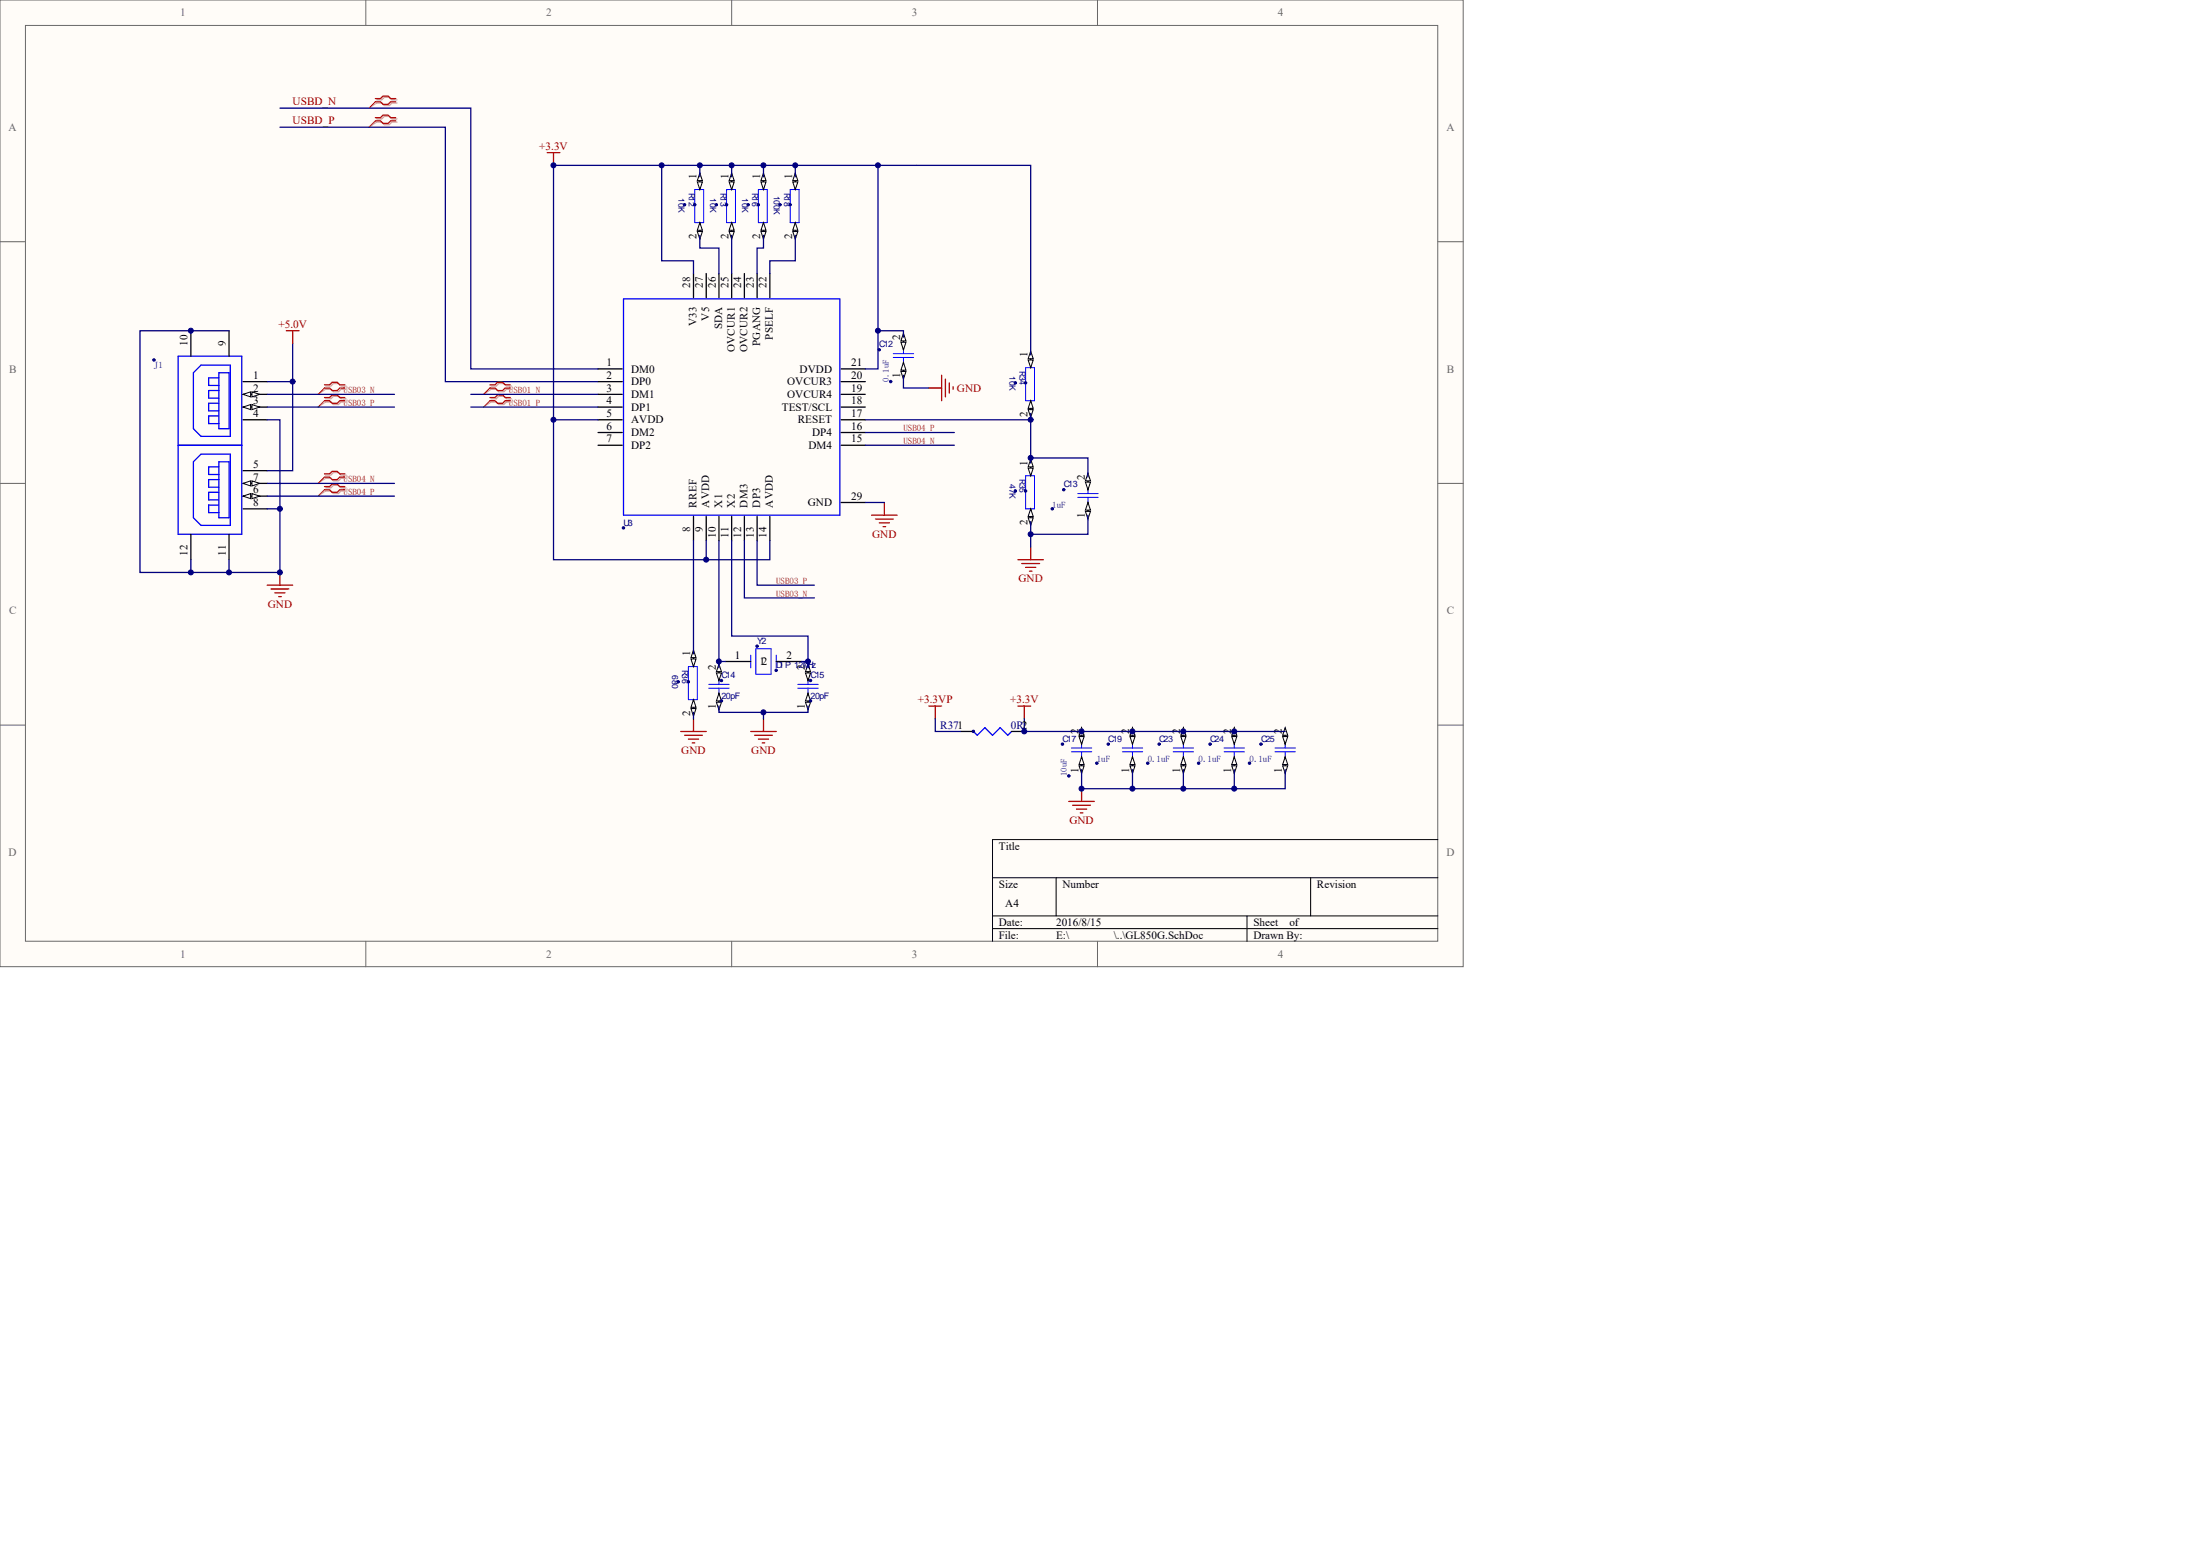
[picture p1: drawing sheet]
<svg xmlns="http://www.w3.org/2000/svg" width="840mm" height="594mm" viewBox="0 0 840 594" stroke-linecap="round" stroke-linejoin="round" font-family="sans-serif">
<g fill="#fffcf8" stroke="#696969" stroke-width=".38">
<path d="M0 0h558.4v368.8h-558.4z"/>
<path d="M9.7 9.7h539v349.4h-539z"/>
</g>
<path d="M139.6 0v9.7M279.2 0v9.7M418.8 0v9.7M0 92.2h9.7M548.8 92.2h9.7M0 184.4h9.7M548.8 184.4h9.7M0 276.7h9.7M548.8 276.7h9.7M139.6 359.2v9.7M279.2 359.2v9.7M418.8 359.2v9.7" fill="none" stroke="#696969" stroke-width=".38"/>
<path d="M378.8 334.9h170M403.1 334.9v14.6M500.2 334.9v14.6M548.8 320.3h-170v38.9M378.8 349.5h170M378.8 354.3h170M475.9 349.5v9.7" fill="none" stroke="#000" stroke-width=".38"/>
<path d="M238 114.1h82.5v82.5h-82.5z" fill="none" stroke="#00f" stroke-width=".49"/>
<g fill="none" stroke="#000" stroke-width=".49">
<path d="M267.1 67.5v4.8M264.7 104.4v9.2M269.5 104.4v9.2M274.4 104.4v9.2M279.2 104.4v9.2M284.1 104.4v9.2M288.9 104.4v9.2M293.8 104.4v9.2M228.2 140.8h9.3M228.2 145.6h9.3M228.2 150.5h9.3M228.2 155.3h9.3"/>
<path d="M321 140.8h9.2M321 145.6h9.2M321 150.5h9.2M321 155.3h9.2M228.2 160.2h9.3M228.2 165h9.3M228.2 169.9h9.3M321 160.2h9.2M321 165h9.2M321 169.9h9.2M264.7 197.1v9.2M269.5 197.1v9.2"/>
<path d="M274.4 197.1v9.2M279.2 197.1v9.2M284.1 197.1v9.2M288.9 197.1v9.2M293.8 197.1v9.2M321 191.7h9.2"/>
</g>
<circle cx="237.9" cy="201.4" r=".46" fill="#000080" stroke="#000080" stroke-width=".38"/>
<path d="M265.1 72.3h3.4v12.6h-3.4z" fill="none" stroke="#00f" stroke-width=".38"/>
<g fill="#fffcf8" stroke="#000" stroke-width=".38">
<path d="M266.1 69.4h2l-1 2.9z"/>
<path d="M267.1 66l1 2.9h-2z"/>
</g>
<path d="M267.1 84.9v4.9" fill="none" stroke="#000" stroke-width=".49"/>
<g fill="#fffcf8" stroke="#000" stroke-width=".38">
<path d="M267.1 84.9l1 3h-2z"/>
<path d="M266.1 88.3h2l-1 3z"/>
</g>
<g fill="#000080" stroke="#000080" stroke-width=".38">
<circle cx="261.2" cy="78.1" r=".46"/>
<circle cx="265.1" cy="78.1" r=".46"/>
</g>
<path d="M277.3 72.3h3.4v12.6h-3.4z" fill="none" stroke="#00f" stroke-width=".38"/>
<path d="M279.2 67.5v4.8" fill="none" stroke="#000" stroke-width=".49"/>
<g fill="#fffcf8" stroke="#000" stroke-width=".38">
<path d="M278.3 69.4h1.9l-1 2.9z"/>
<path d="M279.2 66l1 2.9h-1.9z"/>
</g>
<path d="M279.2 84.9v4.9" fill="none" stroke="#000" stroke-width=".49"/>
<g fill="#fffcf8" stroke="#000" stroke-width=".38">
<path d="M279.2 84.9l1 3h-1.9z"/>
<path d="M278.3 88.3h1.9l-1 3z"/>
</g>
<g fill="#000080" stroke="#000080" stroke-width=".38">
<circle cx="273.4" cy="78.1" r=".46"/>
<circle cx="277.3" cy="78.1" r=".46"/>
</g>
<path d="M289.4 72.3h3.4v12.6h-3.4z" fill="none" stroke="#00f" stroke-width=".38"/>
<path d="M291.4 67.5v4.8" fill="none" stroke="#000" stroke-width=".49"/>
<g fill="#fffcf8" stroke="#000" stroke-width=".38">
<path d="M290.4 69.4h1.9l-.9 2.9z"/>
<path d="M291.4 66l.9 2.9h-1.9z"/>
</g>
<path d="M291.4 84.9v4.9" fill="none" stroke="#000" stroke-width=".49"/>
<g fill="#fffcf8" stroke="#000" stroke-width=".38">
<path d="M291.4 84.9l.9 3h-1.9z"/>
<path d="M290.4 88.3h1.9l-.9 3z"/>
</g>
<g fill="#000080" stroke="#000080" stroke-width=".38">
<circle cx="285.5" cy="78.1" r=".46"/>
<circle cx="289.4" cy="78.1" r=".46"/>
</g>
<path d="M301.6 72.3h3.4v12.6h-3.4z" fill="none" stroke="#00f" stroke-width=".38"/>
<path d="M303.5 67.5v4.8" fill="none" stroke="#000" stroke-width=".49"/>
<g fill="#fffcf8" stroke="#000" stroke-width=".38">
<path d="M302.5 69.4h2l-1 2.9z"/>
<path d="M303.5 66l1 2.9h-2z"/>
</g>
<path d="M303.5 84.9v4.9" fill="none" stroke="#000" stroke-width=".49"/>
<g fill="#fffcf8" stroke="#000" stroke-width=".38">
<path d="M303.5 84.9l1 3h-2z"/>
<path d="M302.5 88.3h2l-1 3z"/>
</g>
<g fill="#000080" stroke="#000080" stroke-width=".38">
<circle cx="297.7" cy="78.1" r=".46"/>
<circle cx="301.5" cy="78.1" r=".46"/>
</g>
<path d="M391.4 140.3h3.4v12.6h-3.4z" fill="none" stroke="#00f" stroke-width=".38"/>
<path d="M393.4 135.4v4.9" fill="none" stroke="#000" stroke-width=".49"/>
<g fill="#fffcf8" stroke="#000" stroke-width=".38">
<path d="M392.4 137.4h1.9l-.9 2.9z"/>
<path d="M393.4 134l.9 2.9h-1.9z"/>
</g>
<path d="M393.4 152.9v4.8" fill="none" stroke="#000" stroke-width=".49"/>
<g fill="#fffcf8" stroke="#000" stroke-width=".38">
<path d="M393.4 152.9l.9 2.9h-1.9z"/>
<path d="M392.4 156.3h1.9l-.9 2.9z"/>
</g>
<g fill="#000080" stroke="#000080" stroke-width=".38">
<circle cx="387.5" cy="146.1" r=".46"/>
<circle cx="391.4" cy="146.1" r=".46"/>
</g>
<path d="M391.4 181.5h3.4v12.7h-3.4z" fill="none" stroke="#00f" stroke-width=".38"/>
<path d="M393.4 176.7v4.8" fill="none" stroke="#000" stroke-width=".49"/>
<g fill="#fffcf8" stroke="#000" stroke-width=".38">
<path d="M392.4 178.6h1.9l-.9 2.9z"/>
<path d="M393.4 175.2l.9 2.9h-1.9z"/>
</g>
<path d="M393.4 194.2v4.8" fill="none" stroke="#000" stroke-width=".49"/>
<g fill="#fffcf8" stroke="#000" stroke-width=".38">
<path d="M393.4 194.2l.9 2.9h-1.9z"/>
<path d="M392.4 197.6h1.9l-.9 2.9z"/>
</g>
<g fill="#000080" stroke="#000080" stroke-width=".38">
<circle cx="387.5" cy="187.3" r=".46"/>
<circle cx="391.4" cy="187.3" r=".46"/>
</g>
<path d="M262.7 254.3h3.4v12.7h-3.4z" fill="none" stroke="#00f" stroke-width=".38"/>
<path d="M264.7 249.5v4.8" fill="none" stroke="#000" stroke-width=".49"/>
<g fill="#fffcf8" stroke="#000" stroke-width=".38">
<path d="M263.7 251.4h1.9l-.9 2.9z"/>
<path d="M264.7 248l.9 2.9h-1.9z"/>
</g>
<path d="M264.7 267v4.8" fill="none" stroke="#000" stroke-width=".49"/>
<g fill="#fffcf8" stroke="#000" stroke-width=".38">
<path d="M264.7 267l.9 2.9h-1.9z"/>
<path d="M263.7 270.4h1.9l-.9 2.9z"/>
</g>
<g fill="#000080" stroke="#000080" stroke-width=".38">
<circle cx="258.8" cy="260.1" r=".46"/>
<circle cx="262.7" cy="260.1" r=".46"/>
</g>
<path d="M411.3 188.3h7.8M411.3 189.8h7.8M415.2 186.9v1.4M415.2 189.8v1.9" fill="none" stroke="#00f" stroke-width=".38"/>
<path d="M415.2 191.7v4.9" fill="none" stroke="#000" stroke-width=".49"/>
<g fill="#fffcf8" stroke="#000" stroke-width=".38">
<path d="M415.2 191.7l1 2.9h-2z"/>
<path d="M414.2 195.1h2l-1 2.9z"/>
</g>
<path d="M415.2 182v4.9" fill="none" stroke="#000" stroke-width=".49"/>
<g fill="#fffcf8" stroke="#000" stroke-width=".38">
<path d="M414.2 184h2l-1 2.9z"/>
<path d="M415.2 180.6l1 2.9h-2z"/>
</g>
<g fill="#000080" stroke="#000080" stroke-width=".38">
<circle cx="401.6" cy="194.1" r=".46"/>
<circle cx="406" cy="186.8" r=".46"/>
</g>
<path d="M274.4 259.7v1.4M270.5 261.1h7.8M270.5 262.6h7.8M274.4 262.6v1.9" fill="none" stroke="#00f" stroke-width=".38"/>
<path d="M274.4 264.5v4.9" fill="none" stroke="#000" stroke-width=".49"/>
<g fill="#fffcf8" stroke="#000" stroke-width=".38">
<path d="M274.4 264.5l.9 2.9h-1.9z"/>
<path d="M273.4 267.9h1.9l-.9 2.9z"/>
</g>
<path d="M274.4 254.8v4.9" fill="none" stroke="#000" stroke-width=".49"/>
<g fill="#fffcf8" stroke="#000" stroke-width=".38">
<path d="M273.4 256.8h1.9l-.9 2.9z"/>
<path d="M274.4 253.4l.9 2.9h-1.9z"/>
</g>
<g fill="#000080" stroke="#000080" stroke-width=".38">
<circle cx="275.3" cy="267.4" r=".46"/>
<circle cx="275.3" cy="259.7" r=".46"/>
</g>
<path d="M308.4 259.7v1.4M304.5 261.1h7.8M304.5 262.6h7.8M308.4 262.6v1.9" fill="none" stroke="#00f" stroke-width=".38"/>
<path d="M308.4 264.5v4.9" fill="none" stroke="#000" stroke-width=".49"/>
<g fill="#fffcf8" stroke="#000" stroke-width=".38">
<path d="M308.4 264.5l.9 2.9h-1.9z"/>
<path d="M307.4 267.9h1.9l-.9 2.9z"/>
</g>
<path d="M308.4 254.8v4.9" fill="none" stroke="#000" stroke-width=".49"/>
<g fill="#fffcf8" stroke="#000" stroke-width=".38">
<path d="M307.4 256.8h1.9l-.9 2.9z"/>
<path d="M308.4 253.4l.9 2.9h-1.9z"/>
</g>
<g fill="#000080" stroke="#000080" stroke-width=".38">
<circle cx="309.3" cy="267.4" r=".46"/>
<circle cx="309.3" cy="259.7" r=".46"/>
<circle cx="296.2" cy="255.8" r=".46"/>
<circle cx="288.9" cy="246.5" r=".46"/>
</g>
<path d="M286.5 250v4.8M288.5 247.5h5.8v9.8h-5.8zM296.2 250v4.8M428.3 285.4h7.8M428.3 286.9h7.8M432.2 283.9v1.5M432.2 286.9v1.9" fill="none" stroke="#00f" stroke-width=".38"/>
<path d="M276.8 252.4h9.7M296.2 252.4h9.7M432.2 288.8v4.9" fill="none" stroke="#000" stroke-width=".49"/>
<g fill="none" stroke="#800000" stroke-width=".49">
<path d="M332.7 196.6h9.7M334.1 198h6.8M335.6 199.5h3.8M337.5 191.7v4.9M337 200.9h1M388.5 213.6h9.7M390 215h6.8M391.4 216.5h3.9M392.9 217.9h.9M393.4 208.7v4.9M259.8 279.1h9.7M264.7 274.2v4.9"/>
<path d="M286.5 279.1h9.7M291.4 274.2v4.9M388.5 269.4h4.9M390.9 269.4v4.8M261.3 280.5h6.8M262.7 282h3.9M264.2 283.5h.9M288 280.5h6.8M289.4 282h3.9M290.9 283.5h1"/>
</g>
<path d="M143.7 38.1h2l1-1h1.9l1 1h1.9M143.7 39.3h2l1 1h1.9l1-1h1.9M143.7 45.4h2l1-1h1.9l1 1h1.9M143.7 46.6h2l1 1h1.9l1-1h1.9M124.3 147.3h2l.9-1h2l.9 1h2M124.3 148.5h2l.9 1h2l.9-1h2M124.3 152.2h2l.9-1h2l.9 1h2M124.3 153.4h2l.9 1h2l.9-1h2" fill="none" stroke="#d0a19e" stroke-width=".49"/>
<path d="M143.7 39.3l-2.9 2M143.7 46.6l-2.9 1.9M124.3 148.5l-2.9 2M124.3 153.4l-2.9 1.9" fill="none" stroke="#d0a19e" stroke-width=".38"/>
<path d="M143.3 37.6h1.9l1-1h1.9l1 1h1.9M143.3 38.8h1.9l1 1h1.9l1-1h1.9M143.3 44.9h1.9l1-1h1.9l1 1h1.9M143.3 46.1h1.9l1 1h1.9l1-1h1.9M123.8 146.8h2l.9-.9h2l1 .9h1.9M123.8 148h2l.9 1h2l1-1h1.9M123.8 151.7h2l.9-1h2l1 1h1.9M123.8 152.9h2l.9 1h2l1-1h1.9" fill="none" stroke="#f00" stroke-width=".49"/>
<path d="M143.3 38.8l-2.5 2.5M143.3 46.1l-2.5 2.4M123.8 148l-2.4 2.5M123.8 152.9l-2.4 2.4" fill="none" stroke="#f00" stroke-width=".38"/>
<g fill="none" stroke="#000080" stroke-width=".49">
<path d="M267.1 63.1v4.4M279.2 63.1v4.4M291.4 63.1v4.4M303.5 63.1h-92.3v97.1M303.5 63.1h89.9v72.3M303.5 63.1v4.4M267.1 89.8v4.9h7.3v9.7M279.2 89.8v14.6M291.4 89.8v4.9h-2.5v9.7M303.5 89.8v9.7h-9.7v4.9M393.4 157.7v19M211.2 160.2v53.4h58.3v-7.3"/>
<path d="M211.2 160.2h17M330.2 160.2h63.2M393.4 174.7h21.8v7.3M330.2 191.7h7.3M393.4 199v9.7M415.2 196.6v7.3h-21.8M264.7 206.3v43.2M274.4 206.3v48.5M279.2 206.3v36.4h29.2v9.7M274.4 252.4h2.4M305.9 252.4h2.5M308.4 252.4v2.4"/>
<path d="M264.7 271.8v2.4M274.4 269.4v2.4h17M291.4 271.8v2.4M308.4 269.4v2.4h-17"/>
</g>
<g fill="#fffcf8" stroke="#000" stroke-width=".38">
<path d="M432.2 288.8l1 2.9h-2z"/>
<path d="M431.2 292.2h2l-1 2.9z"/>
</g>
<path d="M432.2 279.1v4.8" fill="none" stroke="#000" stroke-width=".49"/>
<g fill="#fffcf8" stroke="#000" stroke-width=".38">
<path d="M431.2 281h2l-1 2.9z"/>
<path d="M432.2 277.6l1 2.9h-2z"/>
</g>
<g fill="#000080" stroke="#000080" stroke-width=".38">
<circle cx="418.6" cy="291.2" r=".46"/>
<circle cx="423" cy="283.9" r=".46"/>
</g>
<path d="M447.7 285.4h7.8M447.7 286.9h7.8M451.6 283.9v1.5M451.6 286.9v1.9" fill="none" stroke="#00f" stroke-width=".38"/>
<path d="M451.6 288.8v4.9" fill="none" stroke="#000" stroke-width=".49"/>
<g fill="#fffcf8" stroke="#000" stroke-width=".38">
<path d="M451.6 288.8l1 2.9h-1.9z"/>
<path d="M450.7 292.2h1.9l-1 2.9z"/>
</g>
<path d="M451.6 279.1v4.8" fill="none" stroke="#000" stroke-width=".49"/>
<g fill="#fffcf8" stroke="#000" stroke-width=".38">
<path d="M450.7 281h1.9l-1 2.9z"/>
<path d="M451.6 277.6l1 2.9h-1.9z"/>
</g>
<g fill="#000080" stroke="#000080" stroke-width=".38">
<circle cx="438" cy="291.2" r=".46"/>
<circle cx="442.4" cy="283.9" r=".46"/>
</g>
<path d="M467.2 285.4h7.7M467.2 286.9h7.7M471.1 283.9v1.5M471.1 286.9v1.9" fill="none" stroke="#00f" stroke-width=".38"/>
<path d="M471.1 288.8v4.9" fill="none" stroke="#000" stroke-width=".49"/>
<g fill="#fffcf8" stroke="#000" stroke-width=".38">
<path d="M471.1 288.8l.9 2.9h-1.9z"/>
<path d="M470.1 292.2h1.9l-.9 2.9z"/>
</g>
<path d="M471.1 279.1v4.8" fill="none" stroke="#000" stroke-width=".49"/>
<g fill="#fffcf8" stroke="#000" stroke-width=".38">
<path d="M470.1 281h1.9l-.9 2.9z"/>
<path d="M471.1 277.6l.9 2.9h-1.9z"/>
</g>
<g fill="#000080" stroke="#000080" stroke-width=".38">
<circle cx="457.4" cy="291.2" r=".46"/>
<circle cx="461.8" cy="283.9" r=".46"/>
</g>
<path d="M486.6 285.4h7.8M486.6 286.9h7.8M490.5 283.9v1.5M490.5 286.9v1.9" fill="none" stroke="#00f" stroke-width=".38"/>
<path d="M490.5 288.8v4.9" fill="none" stroke="#000" stroke-width=".49"/>
<g fill="#fffcf8" stroke="#000" stroke-width=".38">
<path d="M490.5 288.8l.9 2.9h-1.9z"/>
<path d="M489.5 292.2h1.9l-.9 2.9z"/>
</g>
<path d="M490.5 279.1v4.8" fill="none" stroke="#000" stroke-width=".49"/>
<g fill="#fffcf8" stroke="#000" stroke-width=".38">
<path d="M489.5 281h1.9l-.9 2.9z"/>
<path d="M490.5 277.6l.9 2.9h-1.9z"/>
</g>
<g fill="#000080" stroke="#000080" stroke-width=".38">
<circle cx="476.9" cy="291.2" r=".46"/>
<circle cx="481.2" cy="283.9" r=".46"/>
</g>
<path d="M408.9 285.4h7.8M408.9 286.9h7.8M412.8 283.9v1.5M412.8 286.9v1.9" fill="none" stroke="#00f" stroke-width=".38"/>
<path d="M412.8 288.8v4.9" fill="none" stroke="#000" stroke-width=".49"/>
<g fill="#fffcf8" stroke="#000" stroke-width=".38">
<path d="M412.8 288.8l.9 2.9h-1.9z"/>
<path d="M411.8 292.2h1.9l-.9 2.9z"/>
</g>
<path d="M412.8 279.1v4.8" fill="none" stroke="#000" stroke-width=".49"/>
<g fill="#fffcf8" stroke="#000" stroke-width=".38">
<path d="M411.8 281h1.9l-.9 2.9z"/>
<path d="M412.8 277.6l.9 2.9h-1.9z"/>
</g>
<g fill="#000080" stroke="#000080" stroke-width=".38">
<circle cx="407.9" cy="296.1" r=".46"/>
<circle cx="405.5" cy="283.9" r=".46"/>
</g>
<path d="M293.8 206.3v7.3h-24.3" fill="none" stroke="#000080" stroke-width=".49"/>
<path d="M340.9 134.9h7.8M340.9 136.4h7.8M344.8 133.5v1.4M344.8 136.4v1.9" fill="none" stroke="#00f" stroke-width=".38"/>
<path d="M344.8 138.3v4.9" fill="none" stroke="#000" stroke-width=".49"/>
<g fill="#fffcf8" stroke="#000" stroke-width=".38">
<path d="M344.8 138.3l1 2.9h-2z"/>
<path d="M343.8 141.7h2l-1 2.9z"/>
</g>
<path d="M344.8 128.6v4.9" fill="none" stroke="#000" stroke-width=".49"/>
<g fill="#fffcf8" stroke="#000" stroke-width=".38">
<path d="M343.8 130.6h2l-1 2.9z"/>
<path d="M344.8 127.2l1 2.9h-2z"/>
</g>
<g fill="#000080" stroke="#000080" stroke-width=".38">
<circle cx="339.9" cy="145.6" r=".46"/>
<circle cx="335.5" cy="133.5" r=".46"/>
<circle cx="371.5" cy="279.1" r=".46"/>
<circle cx="390.9" cy="279.1" r=".46"/>
</g>
<path d="M252.5 63.1v36.4h12.2v4.9M335.1 63.1v63.1M344.8 128.6v-2.4h-9.7v14.6h-4.9M344.8 143.2v4.8h9.7M356.9 274.2v4.9h9.7M390.9 274.2v4.9h99.6M412.8 293.7v7.2h77.7v-7.2M432.2 293.7v7.2M451.6 293.7v7.2M471.1 293.7v7.2" fill="none" stroke="#000080" stroke-width=".49"/>
<g fill="none" stroke="#800000" stroke-width=".49">
<path d="M208.8 58.2h4.9M211.2 58.2v4.9M354.5 148h4.9M359.4 143.2v9.7M360.8 144.6v6.8M362.3 146.1v3.9M363.7 147.6v.9M354.5 269.4h4.9M356.9 269.4v4.8M407.9 305.8h9.7M409.4 307.2h6.8M410.8 308.7h3.9"/>
<path d="M412.3 310.2h1M412.8 300.9v4.9"/>
</g>
<path d="M68 135.9h24.3v34h-24.3zM73.8 142.2l2.9-2.9h11.2v27.2h-11.2l-2.9-2.9zM83.5 142.2h3.9v21.4h-3.9zM83.5 144.2h-3.9v2.9h3.9M83.5 149h-3.9v2.9h3.9M83.5 153.9h-3.9v2.9h3.9M83.5 158.7h-3.9v2.9h3.9M371.5 279.1l1.5 1.4 2.9-2.9 2.9 2.9 2.9-2.9 2.9 2.9 1.5-1.4" fill="none" stroke="#00f" stroke-width=".49"/>
<path d="M92.8 145.6h9.2M92.8 150.5h9.2M366.6 279.1h4.9M386.1 279.1h4.8" fill="none" stroke="#000" stroke-width=".49"/>
<g fill="#fffcf8" stroke="#000" stroke-width=".38">
<path d="M92.8 150.5l2.9-1v1.9z"/>
<path d="M96.2 149.5l2.9 1-2.9 .9z"/>
</g>
<path d="M92.8 155.3h9.2" fill="none" stroke="#000" stroke-width=".49"/>
<g fill="#fffcf8" stroke="#000" stroke-width=".38">
<path d="M92.8 155.3l2.9-.9v1.9z"/>
<path d="M96.2 154.4l2.9 .9-2.9 1z"/>
</g>
<path d="M92.8 160.2h9.2M92.8 179.6h9.2M92.8 189.3h9.2" fill="none" stroke="#000" stroke-width=".49"/>
<g fill="#fffcf8" stroke="#000" stroke-width=".38">
<path d="M92.8 189.3l2.9-1v2z"/>
<path d="M96.2 188.3l2.9 1-2.9 1z"/>
</g>
<path d="M92.8 184.4h9.2" fill="none" stroke="#000" stroke-width=".49"/>
<g fill="#fffcf8" stroke="#000" stroke-width=".38">
<path d="M92.8 184.4l2.9-.9v1.9z"/>
<path d="M96.2 183.5l2.9 .9-2.9 1z"/>
</g>
<path d="M72.8 126.2v9.7M87.4 126.2v9.7M92.8 194.2h9.2M72.8 203.9v9.7M87.4 203.9v9.7" fill="none" stroke="#000" stroke-width=".49"/>
<path d="M68 169.9h24.3v34h-24.3zM73.8 176.2l2.9-2.9h11.2v27.2h-11.2l-2.9-2.9zM83.5 176.2h3.9v21.4h-3.9zM83.5 178.1h-3.9v2.9h3.9M83.5 183h-3.9v2.9h3.9M83.5 187.8h-3.9v3h3.9M83.5 192.7h-3.9v2.9h3.9" fill="none" stroke="#00f" stroke-width=".49"/>
<g fill="#000080" stroke="#000080" stroke-width=".38">
<circle cx="58.7" cy="137.3" r=".46"/>
<circle cx="72.8" cy="218.4" r=".95"/>
<circle cx="72.8" cy="126.2" r=".95"/>
<circle cx="87.4" cy="218.4" r=".95"/>
<circle cx="106.8" cy="218.4" r=".95"/>
<circle cx="106.8" cy="194.1" r=".95"/>
<circle cx="111.7" cy="145.6" r=".95"/>
<circle cx="211.2" cy="160.2" r=".95"/>
<circle cx="211.2" cy="63.1" r=".95"/>
<circle cx="252.5" cy="63.1" r=".95"/>
<circle cx="267.1" cy="63.1" r=".95"/>
<circle cx="269.5" cy="213.5" r=".95"/>
<circle cx="274.4" cy="252.4" r=".95"/>
<circle cx="279.2" cy="63.1" r=".95"/>
<circle cx="291.3" cy="271.8" r=".95"/>
<circle cx="291.3" cy="63.1" r=".95"/>
<circle cx="303.5" cy="63.1" r=".95"/>
<circle cx="308.3" cy="252.4" r=".95"/>
<circle cx="335.1" cy="126.2" r=".95"/>
<circle cx="335.1" cy="63.1" r=".95"/>
<circle cx="390.9" cy="279.1" r=".95"/>
<circle cx="393.3" cy="203.8" r=".95"/>
<circle cx="393.3" cy="174.7" r=".95"/>
<circle cx="393.3" cy="160.2" r=".95"/>
<circle cx="412.8" cy="300.9" r=".95"/>
<circle cx="412.8" cy="279.1" r=".95"/>
<circle cx="432.2" cy="300.9" r=".95"/>
<circle cx="432.2" cy="279.1" r=".95"/>
<circle cx="451.6" cy="300.9" r=".95"/>
<circle cx="451.6" cy="279.1" r=".95"/>
<circle cx="471" cy="300.9" r=".95"/>
<circle cx="471" cy="279.1" r=".95"/>
</g>
<g fill="none" stroke="#000080" stroke-width=".49">
<path d="M106.8 41.3h72.9v99.5h48.5M106.8 48.5h63.2v97.1h58.2M87.4 126.2h-34v92.2h19.4M111.7 131.1v14.5M102 145.6h9.7v34h-9.7M102 150.5h48.5M102 155.3h48.5M179.7 150.5h48.5M179.7 155.3h48.5M102 160.2h4.8v58.2h-34v-4.8M330.2 165h34M330.2 169.9h34"/>
<path d="M102 184.4h48.5M102 189.3h48.5M102 194.2h4.8M87.4 213.6v4.8M284.1 206.3v21.8h26.7M288.9 206.3v17h21.9"/>
</g>
<path d="M109.3 126.2h4.8M111.7 126.2v4.9M106.8 218.4v4.9M102 223.3h9.7M103.4 224.7h6.8M104.9 226.2h3.9M106.4 227.6h.9" fill="none" stroke="#800000" stroke-width=".49"/>
<path d="M187.4 147.3h2l1-1h1.9l1 1h1.9M187.4 148.5h2l1 1h1.9l1-1h1.9M187.4 152.2h2l1-1h1.9l1 1h1.9M187.4 153.4h2l1 1h1.9l1-1h1.9M124.3 181.3h2l.9-1h2l.9 1h2M124.3 182.5h2l.9 1h2l.9-1h2M124.3 186.1h2l.9-.9h2l.9 .9h2M124.3 187.4h2l.9 .9h2l.9-.9h2" fill="none" stroke="#d0a19e" stroke-width=".49"/>
<path d="M187.4 148.5l-2.9 2M187.4 153.4l-2.9 1.9M124.3 182.5l-2.9 1.9M124.3 187.4l-2.9 1.9" fill="none" stroke="#d0a19e" stroke-width=".38"/>
<path d="M187 146.8h1.9l1-.9h1.9l1 .9h1.9M187 148h1.9l1 1h1.9l1-1h1.9M187 151.7h1.9l1-1h1.9l1 1h1.9M187 152.9h1.9l1 1h1.9l1-1h1.9M123.8 180.8h2l.9-1h2l1 1h1.9M123.8 182h2l.9 1h2l1-1h1.9M123.8 185.7h2l.9-1h2l1 1h1.9M123.8 186.9h2l.9 .9h2l1-.9h1.9" fill="none" stroke="#f00" stroke-width=".49"/>
<path d="M187 148l-2.5 2.5M187 152.9l-2.5 2.4M123.8 182l-2.4 2.4M123.8 186.9l-2.4 2.4" fill="none" stroke="#f00" stroke-width=".38"/>
<g font-size="4.3" fill="#696969">
<text x="68.8" y="6.2">1</text>
<text x="208.4" y="6.2">2</text>
<text x="348" y="6.2">3</text>
<text x="487.6" y="6.2">4</text>
<text x="3.3" y="49.9">A</text>
<text x="552.1" y="49.9">A</text>
<text x="3.4" y="142.1">B</text>
<text x="552.2" y="142.1">B</text>
<text x="3.4" y="234.4">C</text>
<text x="552.2" y="234.4">C</text>
<text x="3.3" y="326.6">D</text>
<text x="552.1" y="326.6">D</text>
<text x="68.8" y="365.4">1</text>
<text x="208.4" y="365.4">2</text>
<text x="348" y="365.4">3</text>
<text x="487.6" y="365.4">4</text>
</g>
<g font-size="4.3" fill="#800000">
<text x="111.7" y="40.2">USBD_N</text>
<text x="111.7" y="47.5">USBD_P</text>
<text x="205.8" y="57.2">+3.3V</text>
<text x="106.3" y="125.2">+5.0V</text>
<text x="365.2" y="149.4">GND</text>
<text x="332.8" y="205.2">GND</text>
<text x="388.7" y="222.2">GND</text>
<text x="102.2" y="231.9">GND</text>
<text x="350.3" y="268.3">+3.3VP</text>
<text x="385.5" y="268.3">+3.3V</text>
<text x="260" y="287.8">GND</text>
<text x="286.7" y="287.8">GND</text>
<text x="408.1" y="314.4">GND</text>
</g>
<g font-size="4.3">
<text x="231.4" y="139.7">1</text>
<text x="240.9" y="142.1">DM0</text>
<text x="305.2" y="142.1">DVDD</text>
<text x="324.9" y="139.7">21</text>
<text x="96.6" y="144.6">1</text>
<text x="96.6" y="149.4">2</text>
<text x="231.4" y="144.6">2</text>
<text x="231.4" y="149.4">3</text>
<text x="240.9" y="147">DP0</text>
<text x="300.4" y="147">OVCUR3</text>
<text x="324.9" y="149.4">19</text>
<text x="324.9" y="144.6">20</text>
<text x="96.6" y="154.3">3</text>
<text x="231.4" y="154.3">4</text>
<text x="240.9" y="151.8">DM1</text>
<text x="300.4" y="151.8">OVCUR4</text>
<text x="324.9" y="154.3">18</text>
<text x="96.6" y="159.1">4</text>
<text x="231.4" y="159.1">5</text>
<text x="240.9" y="156.7">DP1</text>
<text x="240.9" y="161.6">AVDD</text>
<text x="298.4" y="156.7">TEST/SCL</text>
<text x="304.5" y="161.6">RESET</text>
<text x="324.9" y="159.1">17</text>
<text x="231.4" y="164">6</text>
<text x="240.9" y="166.4">DM2</text>
<text x="309.9" y="166.4">DP4</text>
<text x="324.9" y="164">16</text>
<text x="231.4" y="168.8">7</text>
<text x="240.9" y="171.3">DP2</text>
<text x="308.6" y="171.3">DM4</text>
<text x="324.9" y="168.8">15</text>
<text x="96.6" y="178.5">5</text>
<text x="96.6" y="183.4">7</text>
<text x="96.6" y="188.3">6</text>
<text x="324.9" y="190.7">29</text>
<text x="96.6" y="193.1">8</text>
<text x="308.3" y="193.1">GND</text>
<text x="280.5" y="251.3">1</text>
<text x="300.1" y="251.3">2</text>
<text x="289.9" y="253.8">12</text>
<text x="381.2" y="324.2">Title</text>
<text x="381.2" y="338.7">Size</text>
<text x="405.5" y="338.7">Number</text>
<text x="502.6" y="338.7">Revision</text>
<text x="383.6" y="346">A4</text>
<text x="381.2" y="353.3">Date:</text>
<text x="403.1" y="353.3">2016/8/15</text>
<text x="478.3" y="353.3">Sheet</text>
<text x="492.1" y="353.3">of</text>
<text x="381.2" y="358.1">File:</text>
<text x="403.1" y="358.1">E:\</text>
<text x="425.1" y="358.1">\..\GL850G.SchDoc</text>
<text x="478.3" y="358.1">Drawn By:</text>
</g>
<g font-size="4.3" fill="#000080">
<text x="358.8" y="278">R371</text>
<text x="385.8" y="278">0R2</text>
</g>
<g font-size="4.2">
<text x="265.9" y="68.4" transform="rotate(-90 265.9 68.4)">1</text>
<text x="278" y="68.4" transform="rotate(-90 278 68.4)">1</text>
<text x="290.1" y="68.4" transform="rotate(-90 290.1 68.4)">1</text>
<text x="302.3" y="68.4" transform="rotate(-90 302.3 68.4)">1</text>
<text x="265.9" y="91" transform="rotate(-90 265.9 91)">2</text>
<text x="278" y="91" transform="rotate(-90 278 91)">2</text>
<text x="290.1" y="91" transform="rotate(-90 290.1 91)">2</text>
<text x="302.3" y="91" transform="rotate(-90 302.3 91)">2</text>
<text x="263.4" y="109.7" transform="rotate(-90 263.4 109.7)">28</text>
<text x="268.3" y="109.7" transform="rotate(-90 268.3 109.7)">27</text>
<text x="273.1" y="109.7" transform="rotate(-90 273.1 109.7)">26</text>
<text x="278" y="109.7" transform="rotate(-90 278 109.7)">25</text>
<text x="282.8" y="109.7" transform="rotate(-90 282.8 109.7)">24</text>
<text x="287.7" y="109.7" transform="rotate(-90 287.7 109.7)">23</text>
<text x="292.6" y="109.7" transform="rotate(-90 292.6 109.7)">22</text>
<text x="265.9" y="124.5" transform="rotate(-90 265.9 124.5)">V33</text>
<text x="270.7" y="122.3" transform="rotate(-90 270.7 122.3)">V5</text>
<text x="275.6" y="125.7" transform="rotate(-90 275.6 125.7)">SDA</text>
<text x="295" y="129.6" transform="rotate(-90 295 129.6)">PSELF</text>
<text x="343.6" y="129.6" transform="rotate(-90 343.6 129.6)">2</text>
<text x="71.6" y="132" transform="rotate(-90 71.6 132)">10</text>
<text x="86.2" y="132" transform="rotate(-90 86.2 132)">9</text>
<text x="280.4" y="134.5" transform="rotate(-90 280.4 134.5)">OVCUR1</text>
<text x="285.3" y="134.5" transform="rotate(-90 285.3 134.5)">OVCUR2</text>
<text x="290.1" y="132" transform="rotate(-90 290.1 132)">PGANG</text>
<text x="392.1" y="136.4" transform="rotate(-90 392.1 136.4)">1</text>
<text x="343.6" y="144.4" transform="rotate(-90 343.6 144.4)">1</text>
<text x="392.1" y="159" transform="rotate(-90 392.1 159)">2</text>
<text x="392.1" y="177.6" transform="rotate(-90 392.1 177.6)">1</text>
<text x="414" y="183" transform="rotate(-90 414 183)">2</text>
<text x="265.9" y="193.7" transform="rotate(-90 265.9 193.7)">RREF</text>
<text x="270.7" y="193.7" transform="rotate(-90 270.7 193.7)">AVDD</text>
<text x="275.6" y="193.7" transform="rotate(-90 275.6 193.7)">X1</text>
<text x="280.4" y="193.7" transform="rotate(-90 280.4 193.7)">X2</text>
<text x="285.3" y="193.7" transform="rotate(-90 285.3 193.7)">DM3</text>
<text x="290.1" y="193.7" transform="rotate(-90 290.1 193.7)">DP3</text>
<text x="295" y="193.7" transform="rotate(-90 295 193.7)">AVDD</text>
<text x="414" y="197.8" transform="rotate(-90 414 197.8)">1</text>
<text x="263.4" y="203.1" transform="rotate(-90 263.4 203.1)">8</text>
<text x="268.3" y="203.1" transform="rotate(-90 268.3 203.1)">9</text>
<text x="392.1" y="200.2" transform="rotate(-90 392.1 200.2)">2</text>
<text x="273.1" y="205.3" transform="rotate(-90 273.1 205.3)">10</text>
<text x="278" y="205.3" transform="rotate(-90 278 205.3)">11</text>
<text x="282.8" y="205.3" transform="rotate(-90 282.8 205.3)">12</text>
<text x="287.7" y="205.3" transform="rotate(-90 287.7 205.3)">13</text>
<text x="292.6" y="205.3" transform="rotate(-90 292.6 205.3)">14</text>
<text x="71.6" y="212.1" transform="rotate(-90 71.6 212.1)">12</text>
<text x="86.2" y="212.1" transform="rotate(-90 86.2 212.1)">11</text>
<text x="263.4" y="250.5" transform="rotate(-90 263.4 250.5)">1</text>
<text x="273.1" y="255.8" transform="rotate(-90 273.1 255.8)">2</text>
<text x="307.1" y="255.8" transform="rotate(-90 307.1 255.8)">2</text>
<text x="263.4" y="273" transform="rotate(-90 263.4 273)">2</text>
<text x="273.1" y="270.6" transform="rotate(-90 273.1 270.6)">1</text>
<text x="307.1" y="270.6" transform="rotate(-90 307.1 270.6)">1</text>
<text x="411.5" y="280.1" transform="rotate(-90 411.5 280.1)">2</text>
<text x="431" y="280.1" transform="rotate(-90 431 280.1)">2</text>
<text x="450.4" y="280.1" transform="rotate(-90 450.4 280.1)">2</text>
<text x="469.8" y="280.1" transform="rotate(-90 469.8 280.1)">2</text>
<text x="489.2" y="280.1" transform="rotate(-90 489.2 280.1)">2</text>
<text x="411.5" y="294.9" transform="rotate(-90 411.5 294.9)">1</text>
<text x="431" y="294.9" transform="rotate(-90 431 294.9)">1</text>
<text x="450.4" y="294.9" transform="rotate(-90 450.4 294.9)">1</text>
<text x="469.8" y="294.9" transform="rotate(-90 469.8 294.9)">1</text>
<text x="489.2" y="294.9" transform="rotate(-90 489.2 294.9)">1</text>
</g>
<g font-size="3.4" fill="#000080">
<text x="335.6" y="132.6">C12</text>
<text x="58.8" y="140.3">J1</text>
<text x="406" y="185.9">C13</text>
<text x="401.6" y="193.7">1uF</text>
<text x="238" y="200.5">U3</text>
<text x="288.9" y="245.6">Y2</text>
<text x="296.2" y="254.9">DI P 12MHz</text>
<text x="275.3" y="258.8">C14</text>
<text x="309.3" y="258.8">C15</text>
<text x="275.3" y="266.5">20pF</text>
<text x="309.3" y="266.5">20pF</text>
<text x="405.5" y="283">C17</text>
<text x="423" y="283">C19</text>
<text x="442.4" y="283">C23</text>
<text x="461.8" y="283">C24</text>
<text x="481.3" y="283">C25</text>
<text x="418.6" y="290.7">1uF</text>
<text x="438" y="290.7">0.1uF</text>
<text x="457.5" y="290.7">0.1uF</text>
<text x="476.9" y="290.7">0.1uF</text>
</g>
<g font-size="3.4" fill="#800000">
<text x="131.1" y="150">USB03_N</text>
<text x="194.2" y="150">USB01_N</text>
<text x="131.1" y="154.8">USB03_P</text>
<text x="194.2" y="154.8">USB01_P</text>
<text x="344.8" y="164.6">USB04_P</text>
<text x="344.8" y="169.4">USB04_N</text>
<text x="131.1" y="184">USB04_N</text>
<text x="131.1" y="188.8">USB04_P</text>
<text x="296.2" y="222.8">USB03_P</text>
<text x="296.2" y="227.6">USB03_N</text>
</g>
<g font-size="3.3" fill="#000080">
<text x="258.9" y="75.6" transform="rotate(90 258.9 75.6)">10K</text>
<text x="262.8" y="73.6" transform="rotate(90 262.8 73.6)">R12</text>
<text x="271.1" y="75.6" transform="rotate(90 271.1 75.6)">10K</text>
<text x="275" y="73.6" transform="rotate(90 275 73.6)">R13</text>
<text x="283.2" y="75.6" transform="rotate(90 283.2 75.6)">10K</text>
<text x="287.1" y="73.6" transform="rotate(90 287.1 73.6)">R16</text>
<text x="295.4" y="74.8" transform="rotate(90 295.4 74.8)">100K</text>
<text x="299.3" y="73.6" transform="rotate(90 299.3 73.6)">R18</text>
<text x="385.2" y="143.5" transform="rotate(90 385.2 143.5)">10K</text>
<text x="389.1" y="141.6" transform="rotate(90 389.1 141.6)">R34</text>
<text x="339.2" y="145.6" transform="rotate(-90 339.2 145.6)">0.1uF</text>
<text x="385.2" y="184.8" transform="rotate(90 385.2 184.8)">47K</text>
<text x="389.1" y="182.8" transform="rotate(90 389.1 182.8)">R35</text>
<text x="256.5" y="257.6" transform="rotate(90 256.5 257.6)">680</text>
<text x="260.4" y="255.6" transform="rotate(90 260.4 255.6)">R36</text>
<text x="407.2" y="296.1" transform="rotate(-90 407.2 296.1)">10uF</text>
</g>
</svg>
